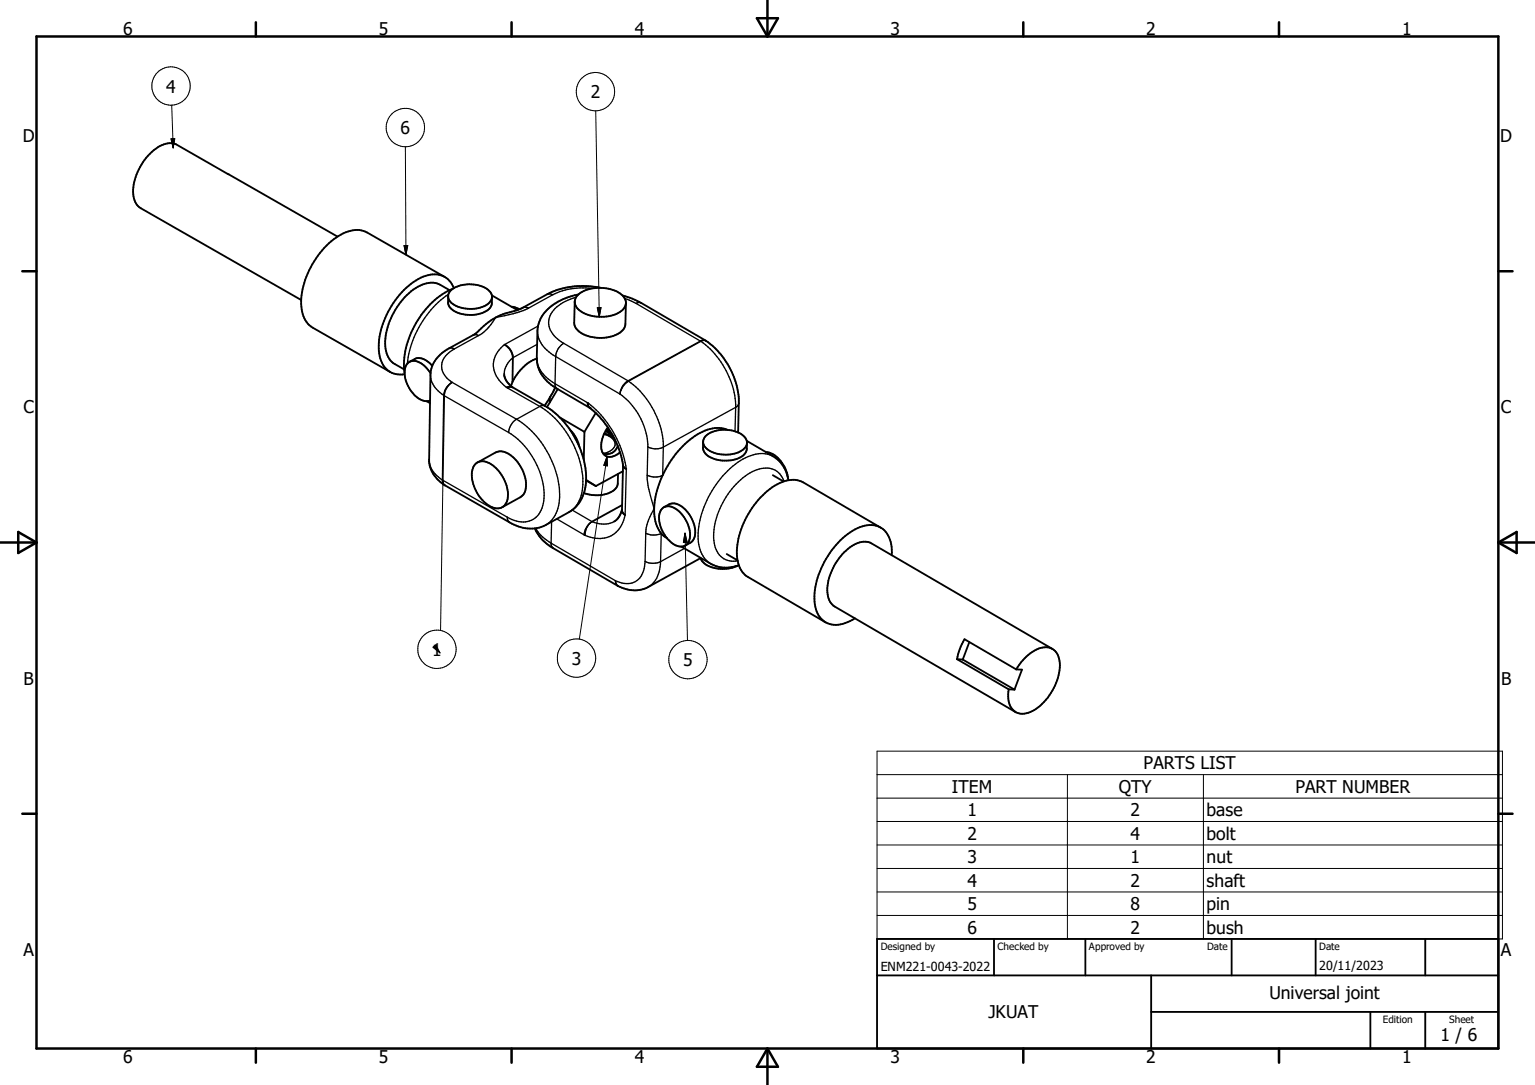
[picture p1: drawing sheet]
<svg xmlns="http://www.w3.org/2000/svg" width="297mm" height="210mm" viewBox="0 0 297 210" stroke-linecap="round" stroke-linejoin="round" font-family="sans-serif">
<g fill="none" stroke="#000" stroke-width=".36">
<path d="M65.3 45.8l-31.3-17.9a4.4 4.4 0 0 0-4.3 1.2 10.4 10.4 0 0 0-3.8 9.3l.6 1.3 .8 .6 31 17.8M86 53.6l1.2 1 .6 1.2M86 53.6a5.7 5.7 0 0 0-6 1 16.3 16.3 0 0 0-6.7 13.3 5.1 5.1 0 0 0 2.2 4.1M86 53.6l-15-8.6a5.7 5.7 0 0 0-6 1 16.2 16.2 0 0 0-6.7 13.4 5 5 0 0 0 2.2 4l15 8.6M86.7 57.3v1.2a2.84 2.84 0 0 0 2.6 2.3 5.8 5.8 0 0 0 5.5-1.2l.2-.3a2.87 2.87 0 0 0 .2-1.8M87 56.2l-1.8-1.1a4.7 4.7 0 0 0-4.8 .7 13.5 13.5 0 0 0-5.8 11.7 4 4 0 0 0 1.8 3l1.8 1M87.6 55.9a16.9 16.9 0 0 0-9.4 13.3v1.8l.1 1.2M87.8 55.8a1.72 1.72 0 0 0-1.1 1.6 1.72 1.72 0 0 0 1.2 1.6 6.3 6.3 0 0 0 6.8-.4l.4-.7 .1-.7M87.8 55.8a6.2 6.2 0 0 1 7 .7l.4 .7M95.2 57.2l4.9 2.8M99 59.4l.7 .1 .8 .4M111.2 58.4l-.1 4.1a2.9 2.9 0 0 0 2.3 2.4 7.3 7.3 0 0 0 7-.9l.6-1 .1-4.3"/>
<path d="M111.8 57.1a7.3 7.3 0 0 1 8.7 .1 2 2 0 0 1-.8 3.4 7.2 7.2 0 0 1-8.1-1 1.76 1.76 0 0 1 .2-2.5zM111.9 57a10.4 10.4 0 0 0-7.3 4.7l-.6 2-.1 5.6a6.7 6.7 0 0 0 3.5 5.7M116.2 55.7a15.8 15.8 0 0 0-10.3 1.2l-5 2.8-1 .4a13.2 13.2 0 0 0-7.7 4.4l-.5 .3M120.4 57.2l1.5 .4 1.8 .8 12.8 7.5 1.5 1.1a16.8 16.8 0 0 1 2.8 3.5 14.4 14.4 0 0 1 2.2 7.5l-.2 5.7M75.5 72l1.1 .4h1.7M78.3 72.4a6.1 6.1 0 0 0 3.9 5.2l1-.1M79.2 70l1-.5a2.78 2.78 0 0 1 3.2 1l.2 .3M79.2 70.1a2.32 2.32 0 0 0-.9 2.3M79.2 70.1a2.87 2.87 0 0 1 3.4 1.2l.7 1M82.6 77.7l.6 .3M91.7 64.8l-4.8 2.6a6.2 6.2 0 0 0-3.6 5.2l-.3 16.7M97.6 72.4l.1 .7 .3 .6 1.2 1.3"/>
<path d="M97.6 66.7a3.1 3.1 0 0 1 1.6 2.5v4.7M99.2 73.9l-.3 .8M99.2 75l6.3 3.6a17.2 17.2 0 0 1 7.9 14.3M103.9 69.4a8.8 8.8 0 0 0-4.7 4.5M106.4 76.9v1M106.4 76.9l-1 1.6M107.4 75l-1 1.9M107.4 75l6.7 3.9a17.5 17.5 0 0 1 4.4 5.4M107.9 75.3l-2.1 3.5M115.3 79.9l-2.2 3.7M83 89.3a6.2 6.2 0 0 0 3 4.6M91.9 89.9a2.42 2.42 0 0 1 3.4 .1 7.4 7.4 0 0 1 2.9 6.7 2.08 2.08 0 0 1-3.3 1.3 7.3 7.3 0 0 1-3.5-7z"/>
<path d="M92.4 89.5l3.5-1.9a3.2 3.2 0 0 1 3.6 1.1 7 7 0 0 1 2.1 6.5l-.3 .5-.6 .5-3.5 2M108.4 80.8l4.7 2.8M110.2 83.1a6.8 6.8 0 0 1 1.9 3.4M113.1 83.6l-.1 5.4M113.4 93l1.9 1.1M113.4 92.9a7.2 7.2 0 0 1-3.3 6.2l-4.5 2.5a7.2 7.2 0 0 1-7-.5l-12.6-7.2M113.4 92.9l1.9 1.2M116.9 83.9l1.1 .4 .8 .5M117.2 83.4l1.3 .9M117.2 83.4a4.4 4.4 0 0 0-.5 4.4M117.3 83.2l1.1 .9M117.6 82.7l-.4 .7"/>
<path d="M118.5 84.3a20 20 0 0 1 2.2 6.1l.5 .4M119.5 86.3a2.2 2.2 0 0 1-2.8 1.5M119.6 91.7l-.1 1.9a2.52 2.52 0 0 1-2.2 2 7.1 7.1 0 0 1-4.3-.2M120 87.6a2.15 2.15 0 0 1-3.3 .2M120.3 98.6l-.3 1.1a2.68 2.68 0 0 1-1.2 1.3M120.4 97.8l-5.8 3.2M120.5 91.2l-5.2 2.9M120.6 90.1l-.3 8.6a1.19 1.19 0 0 0 .7 1M128.5 98.2a2.77 2.77 0 0 1 1.7-.8 5 5 0 0 1 4 3.9 3.2 3.2 0 0 1-.6 3.8l-1 .5M128.5 98.2a2.89 2.89 0 0 0-.8 3.5l.5 1.1 .9 1.4M136 85.5a2.97 2.97 0 0 0 .2 1.9 5.1 5.1 0 0 0 5.2 1.7 3.2 3.2 0 0 0 3.1-2.2v-1.2M136.5 84.4a6.1 6.1 0 0 1 7.6 .2 1.63 1.63 0 0 1-.7 2.7 6.4 6.4 0 0 1-6.8-.6 1.55 1.55 0 0 1-.1-2.3z"/>
<path d="M140.8 83.2a6.7 6.7 0 0 0-6.3 1.2 19 19 0 0 0-7.9 14.6 5.8 5.8 0 0 0 2.4 5.1 3.7 3.7 0 0 0 3 1.7 1.94 1.94 0 0 0 1.5-2.3 6.3 6.3 0 0 0-3.7-5.5h-.6l-.7 .2M144.5 85.3l5.1 3a6.2 6.2 0 0 1 2.8 4M148.2 87.5a4.6 4.6 0 0 1 3.7 3.2l.5 1.5M149.5 92l2.1 1.2M152.4 92.3l.2 .6M103.5 102.3l1.2 1.9 1.8 1.6 13 7.6a6.3 6.3 0 0 0 5.9 .2l10.2-5.6M131.8 105.8l5.7 3.3a6.5 6.5 0 0 0 5.5 .3M135.5 108a3.5 3.5 0 0 0 3.1 2 6.8 6.8 0 0 0 4.2-.5M140.6 107.2l2.1 1.3M170.4 102.1l-15-8.7a5.8 5.8 0 0 0-6 .9 16.5 16.5 0 0 0-6.8 13.3 4.9 4.9 0 0 0 2.1 4.1l15 8.8M172.5 107.5a5.3 5.3 0 0 0-2.3-5.5 6.1 6.1 0 0 0-6.2 1.4 16.5 16.5 0 0 0-6.4 13.1 4.2 4.2 0 0 0 4.6 4.4l1.8-.5 1.4-.7M185.2 127.6l1.1 .1"/>
<path d="M185.2 127.6l10 5.8M185.2 127.6a11.9 11.9 0 0 1 1.4-3.9l10 5.9M186.3 127.7l10 5.8M187.6 124.3l-1.3 3.4M195.2 133.4l1.1 .1M196.6 129.6h1.1l-1.4 3.9M203.6 125.6a4.1 4.1 0 0 1 1.3 4.6 10.5 10.5 0 0 1-5.9 7.8 2.79 2.79 0 0 1-3.9-2.7l.1-1.9M203.6 125.6a4 4 0 0 0-4.2 .8 10.8 10.8 0 0 0-2.8 3.2M203.6 125.6l-35-20.4a4.1 4.1 0 0 0-4.5 1.1 10.8 10.8 0 0 0-3.9 8.8 3 3 0 0 0 1.3 2.3l35 20.4M169.7 188.8h120.2M169.7 181.7h120.2v21.3h-120.2zM192.3 181.7v7.1"/>
<path d="M210 181.7v7.1M222.7 195.9h67.2M222.7 188.8v14.2M238.3 181.7v7.1M254.6 181.7v7.1M265.2 195.9v7.1M275.8 181.7v7.1M275.8 195.9v7.1"/>
</g>
<g fill="none" stroke="#000" stroke-width=".25">
<path d="M86.8 57a19.1 19.1 0 0 0-8 13.4M101.2 59.5l.3-.1 .8 .2M102.3 59.6a21.6 21.6 0 0 1-6.4 1.8 8.9 8.9 0 0 1-3.3 3.5M105.9 56.9h.5l.6 .1M107 57l-4.7 2.6M111.5 57.5a7.2 7.2 0 0 0-5.2 3.9 3.9 3.9 0 0 0 1.9 4.5l.9 .6M114.6 55.8a13.1 13.1 0 0 0-7.6 1.2M120.9 57.8l2.2 .9M123.1 58.7l12.4 7.3M124.1 58.7l-.5-.2-.5 .2M83.3 72.6a5 5 0 0 0 2.6 3.9M85.9 76.5l.1 .1"/>
<path d="M85.9 76.5l-.3 16.4M86 76.6l-.3 16.4M86 76.6l12.4 7.1M86.9 67.4l.5-.1 .5 .2M87.3 74.1a3.3 3.3 0 0 0-1.3 2.5M87.5 74a3.1 3.1 0 0 0-1.6 2.5M87.5 74l12.5 7.2M87.9 67.5a3.8 3.8 0 0 0-2.4 4.1 4.4 4.4 0 0 0 2 2.4M91.6 64.8h.5l.5 .1M92.6 64.9l-4.7 2.6M98 75l.2 .1M98.2 75.1l6.2 3.6"/>
<path d="M99.1 74.9l-.4-.1-.7 .2M99.1 74.9l.1 .1M99.1 74.9l-.9 .2M103.9 69.3a6 6 0 0 0 3.5 5M103.9 66.7l-4.7 2.5a4.3 4.3 0 0 0-1.6 3.2M104 64a5.9 5.9 0 0 0 3.5 5M104.1 63.1l-6.5 3.6a4.7 4.7 0 0 0 0 7.9l.4 .4M104.4 78.7a18.3 18.3 0 0 1 8.4 15.1 6 6 0 0 1-2.7 5.3M104.4 78.7l-4.4 2.5M105.5 78.6l-.5-.1-.6 .2M107.4 74.3l6.2 3.6M107.4 74.3l.1 .6 .3 .4"/>
<path d="M107.5 69l12.5 7.3M107.5 69l-.1 5.3M109.1 66.5l12.4 7.2M109.1 66.5a3.2 3.2 0 0 0-1.6 2.5M113.6 77.9l.1 .6 .4 .4-.2-.3v-.5M113.6 77.9l.3 .2M113.9 78.1a20.4 20.4 0 0 1 7.3 12.7l-.2 8.9a5.1 5.1 0 0 1-7.3 4.1l-.5-.2M120 76.3a13.1 13.1 0 0 1 5.4 10.2M121.5 73.7l.1 .1M121.5 73.7a3.3 3.3 0 0 0-1.5 2.1M121.6 73.8a3.4 3.4 0 0 0-1.6 2.5M121.6 73.8a16.3 16.3 0 0 1 6.7 12.7"/>
<path d="M135.5 66l.1 .1M135.5 66l-14 7.7M135.6 66.1l-14 7.7M135.6 66.1a16.4 16.4 0 0 1 6.7 12.7M136.4 65.9l.2 .1M136.4 65.9l-.8 .2M136.4 65.9l-.4-.1-.5 .2M142.3 78.8l-.1 4.7M142.3 78.8l-14 7.7M143 78l-.2 .5-.5 .3M83 89a4.8 4.8 0 0 0 2.6 3.9M85.6 92.9l.1 .1"/>
<path d="M85.6 92.9l.1 .6 .3 .4M85.7 93l.1 .6 .4 .4M85.7 93l12.4 7.1M98.4 83.7a14.9 14.9 0 0 1 6.8 13.3 4.1 4.1 0 0 1-4.4 4l-1.3-.3-1.4-.6M100 81.2a3.3 3.3 0 0 0-1.6 2.5M100 81.2a18.4 18.4 0 0 1 8.3 15 6.2 6.2 0 0 1-2.7 5.4M110.7 98.7l3.9 2.3M116.9 84.1a2.26 2.26 0 0 1 2.1 2.1 2.78 2.78 0 0 1-2.3 1.6M117.4 83.1l.8 .6M125.2 92a19.8 19.8 0 0 0 1.4 6.5 11.1 11.1 0 0 0-1.6 4l-.1 .7M125.4 86.5a3.2 3.2 0 0 0 2.9 0M125.4 86.5l-.2 5.5"/>
<path d="M128.3 86.5l-.1 5.5a3.4 3.4 0 0 1-3 0M142.8 83.5v.2M149.6 88.3a6.3 6.3 0 0 0-6.3 .9 18.9 18.9 0 0 0-8.2 15.1 5.6 5.6 0 0 0 2.4 4.8M151.7 93.2a3.9 3.9 0 0 0-5.7-2.1 14.9 14.9 0 0 0-7.9 13.5 3.9 3.9 0 0 0 4.6 4M98.1 100.1l.2 .6 .3 .4M103.7 102.3a7.5 7.5 0 0 0 2.9 2.8M106.6 105.1l12.5 7.3M106.6 105.1l.1 .6 .4 .4M106.7 101l-.1 4.1M107.7 100.4l5.3 3.1M113 103.5l.2 .1M114.2 101.2a3.2 3.2 0 0 0-1 2.4"/>
<path d="M114.2 101.2a3.3 3.3 0 0 0-1.2 2.3M114.6 101a4.9 4.9 0 0 0 4.2 0M114.6 101l-.4 .2M119.1 112.4l.1 .5M119.1 112.8l.4 .6M119.2 112.9l.4 .6M124.8 108.7a3.4 3.4 0 0 0 3 0M124.8 108.7a4.2 4.2 0 0 1-2.5 4.2 4.6 4.6 0 0 1-3.2-.5M124.9 103.2a3.4 3.4 0 0 0 3 .1l-.1 5.4M124.9 103.2l-.1 5.5M127.8 108.7a5.6 5.6 0 0 1-2.4 4.9M132.4 106.2l-4.6 2.5"/>
</g>
<circle cx="114.1" cy="78.9" r=".18" fill="#000"/>
<g fill="none" stroke="#000" stroke-width=".48">
<path d="M7.1 7.1h282.8v195.9h-282.8zM49.5 4.3v2.8M99 4.3v2.8M146.5 3.5h4l-2 3.6zM148.5 0v7.1M198 4.3v2.8M247.5 4.3v2.8M4.3 52.5h2.8M289.9 52.5h2.8M0 105h7.1M3.5 103l3.6 2-3.6 2zM289.9 105h7.1"/>
<path d="M289.9 105l3.6-2v4zM4.3 157.5h2.8M289.9 157.5h2.8M49.5 203v2.7M99 203v2.7M148.5 203v7M148.5 203l2 3.5h-4zM198 203v2.7M247.5 203v2.7"/>
</g>
<g fill="none" stroke="#000" stroke-width=".19">
<path d="M33.1 26.9l.7-.1-.3 1.8zM33.2 20.3l.3 8.3M78.4 28.4l.1 20.9M115.3 21.4l.7 39.9M78.2 47.5h.7l-.4 1.8zM115.6 59.6l.7-.1-.3 1.8zM85.7 93l-.5 29M117.5 88.4l-5.4 35.3M117.5 88.4v1.8l-.7-.1zM132.5 103.2l.5 20.8M132.5 103.2l.4 1.8h-.7zM169.7 145.4h121v36.3h-121z"/>
<path d="M169.7 149.9h121M169.7 154.5h121M169.7 159h121M206.5 149.9v31.8M232.8 149.9v31.8M169.7 163.6h121M169.7 168.1h121M169.7 172.7h121M169.7 177.2h121"/>
<circle cx="33.1" cy="16.6" r="3.7"/>
<circle cx="115.2" cy="17.8" r="3.7"/>
<circle cx="78.4" cy="24.7" r="3.7"/>
<circle cx="84.5" cy="125.7" r="3.7"/>
<circle cx="111.6" cy="127.4" r="3.7"/>
<circle cx="133.1" cy="127.7" r="3.7"/>
</g>
<path d="M33.1 26.9l.7-.1-.3 1.8zM78.2 47.5h.7l-.4 1.8zM115.6 59.6l.7-.1-.3 1.8zM117.5 88.4v1.8l-.7-.1zM132.5 103.2l.4 1.8h-.7zM83.7 125.3l.6-.5 .9 1.6z" fill="#000" stroke="#000" stroke-width=".19"/>
<g font-size="3.4">
<text x="23.8" y="6.8">6</text>
<text x="73.3" y="6.8">5</text>
<text x="122.9" y="6.8">4</text>
<text x="172.3" y="6.8">3</text>
<text x="221.8" y="6.8">2</text>
<text x="271.3" y="6.8">1</text>
<text x="32.2" y="17.9">4</text>
<text x="114.3" y="19">2</text>
<text x="4.4" y="27.5">D</text>
<text x="77.5" y="26">6</text>
<text x="290.3" y="27.5">D</text>
<text x="4.5" y="80">C</text>
<text x="290.4" y="80">C</text>
<text x="83.6" y="126.9">1</text>
<text x="110.6" y="128.7">3</text>
<text x="132.2" y="128.9">5</text>
<text x="4.5" y="132.5">B</text>
<text x="290.4" y="132.5">B</text>
<text x="221.3" y="148.9">PARTS LIST</text>
<text x="184.2" y="153.4">ITEM</text>
<text x="216.5" y="153.5">QTY</text>
<text x="250.7" y="153.4">PART NUMBER</text>
<text x="187.2" y="158">1</text>
<text x="218.7" y="158">2</text>
<text x="233.5" y="158">base</text>
<text x="187.2" y="162.6">2</text>
<text x="187.2" y="167.1">3</text>
<text x="218.7" y="162.5">4</text>
<text x="218.7" y="167">1</text>
<text x="233.5" y="162.6">bolt</text>
<text x="233.5" y="167">nut</text>
<text x="187.2" y="171.6">4</text>
<text x="218.7" y="171.6">2</text>
<text x="233.5" y="171.7">shaft</text>
<text x="187.2" y="176.1">5</text>
<text x="218.7" y="176.2">8</text>
<text x="233.5" y="176.1">pin</text>
<text x="4.5" y="185">A</text>
<text x="187.2" y="180.7">6</text>
<text x="218.7" y="180.7">2</text>
<text x="233.5" y="180.7">bush</text>
<text x="290.4" y="185">A</text>
<text x="191.3" y="197.1">JKUAT</text>
<text x="245.6" y="193.3">Universal joint</text>
<text x="278.7" y="201.5">1 / 6</text>
<text x="23.8" y="205.7">6</text>
<text x="73.3" y="205.7">5</text>
<text x="122.9" y="205.7">4</text>
<text x="172.3" y="205.7">3</text>
<text x="221.8" y="205.7">2</text>
<text x="271.3" y="205.7">1</text>
</g>
<g font-size="2.4">
<text x="170.4" y="188">ENM221-0043-2022</text>
<text x="255.3" y="187.7">20/11/2023</text>
</g>
<g font-size="1.9">
<text x="170.4" y="183.9">Designed by</text>
<text x="193" y="183.9">Checked by</text>
<text x="210.7" y="183.9">Approved by</text>
<text x="233.6" y="183.9">Date</text>
<text x="255.3" y="183.9">Date</text>
<text x="267.5" y="198">Edition</text>
<text x="280.4" y="198">Sheet</text>
</g>
</svg>
